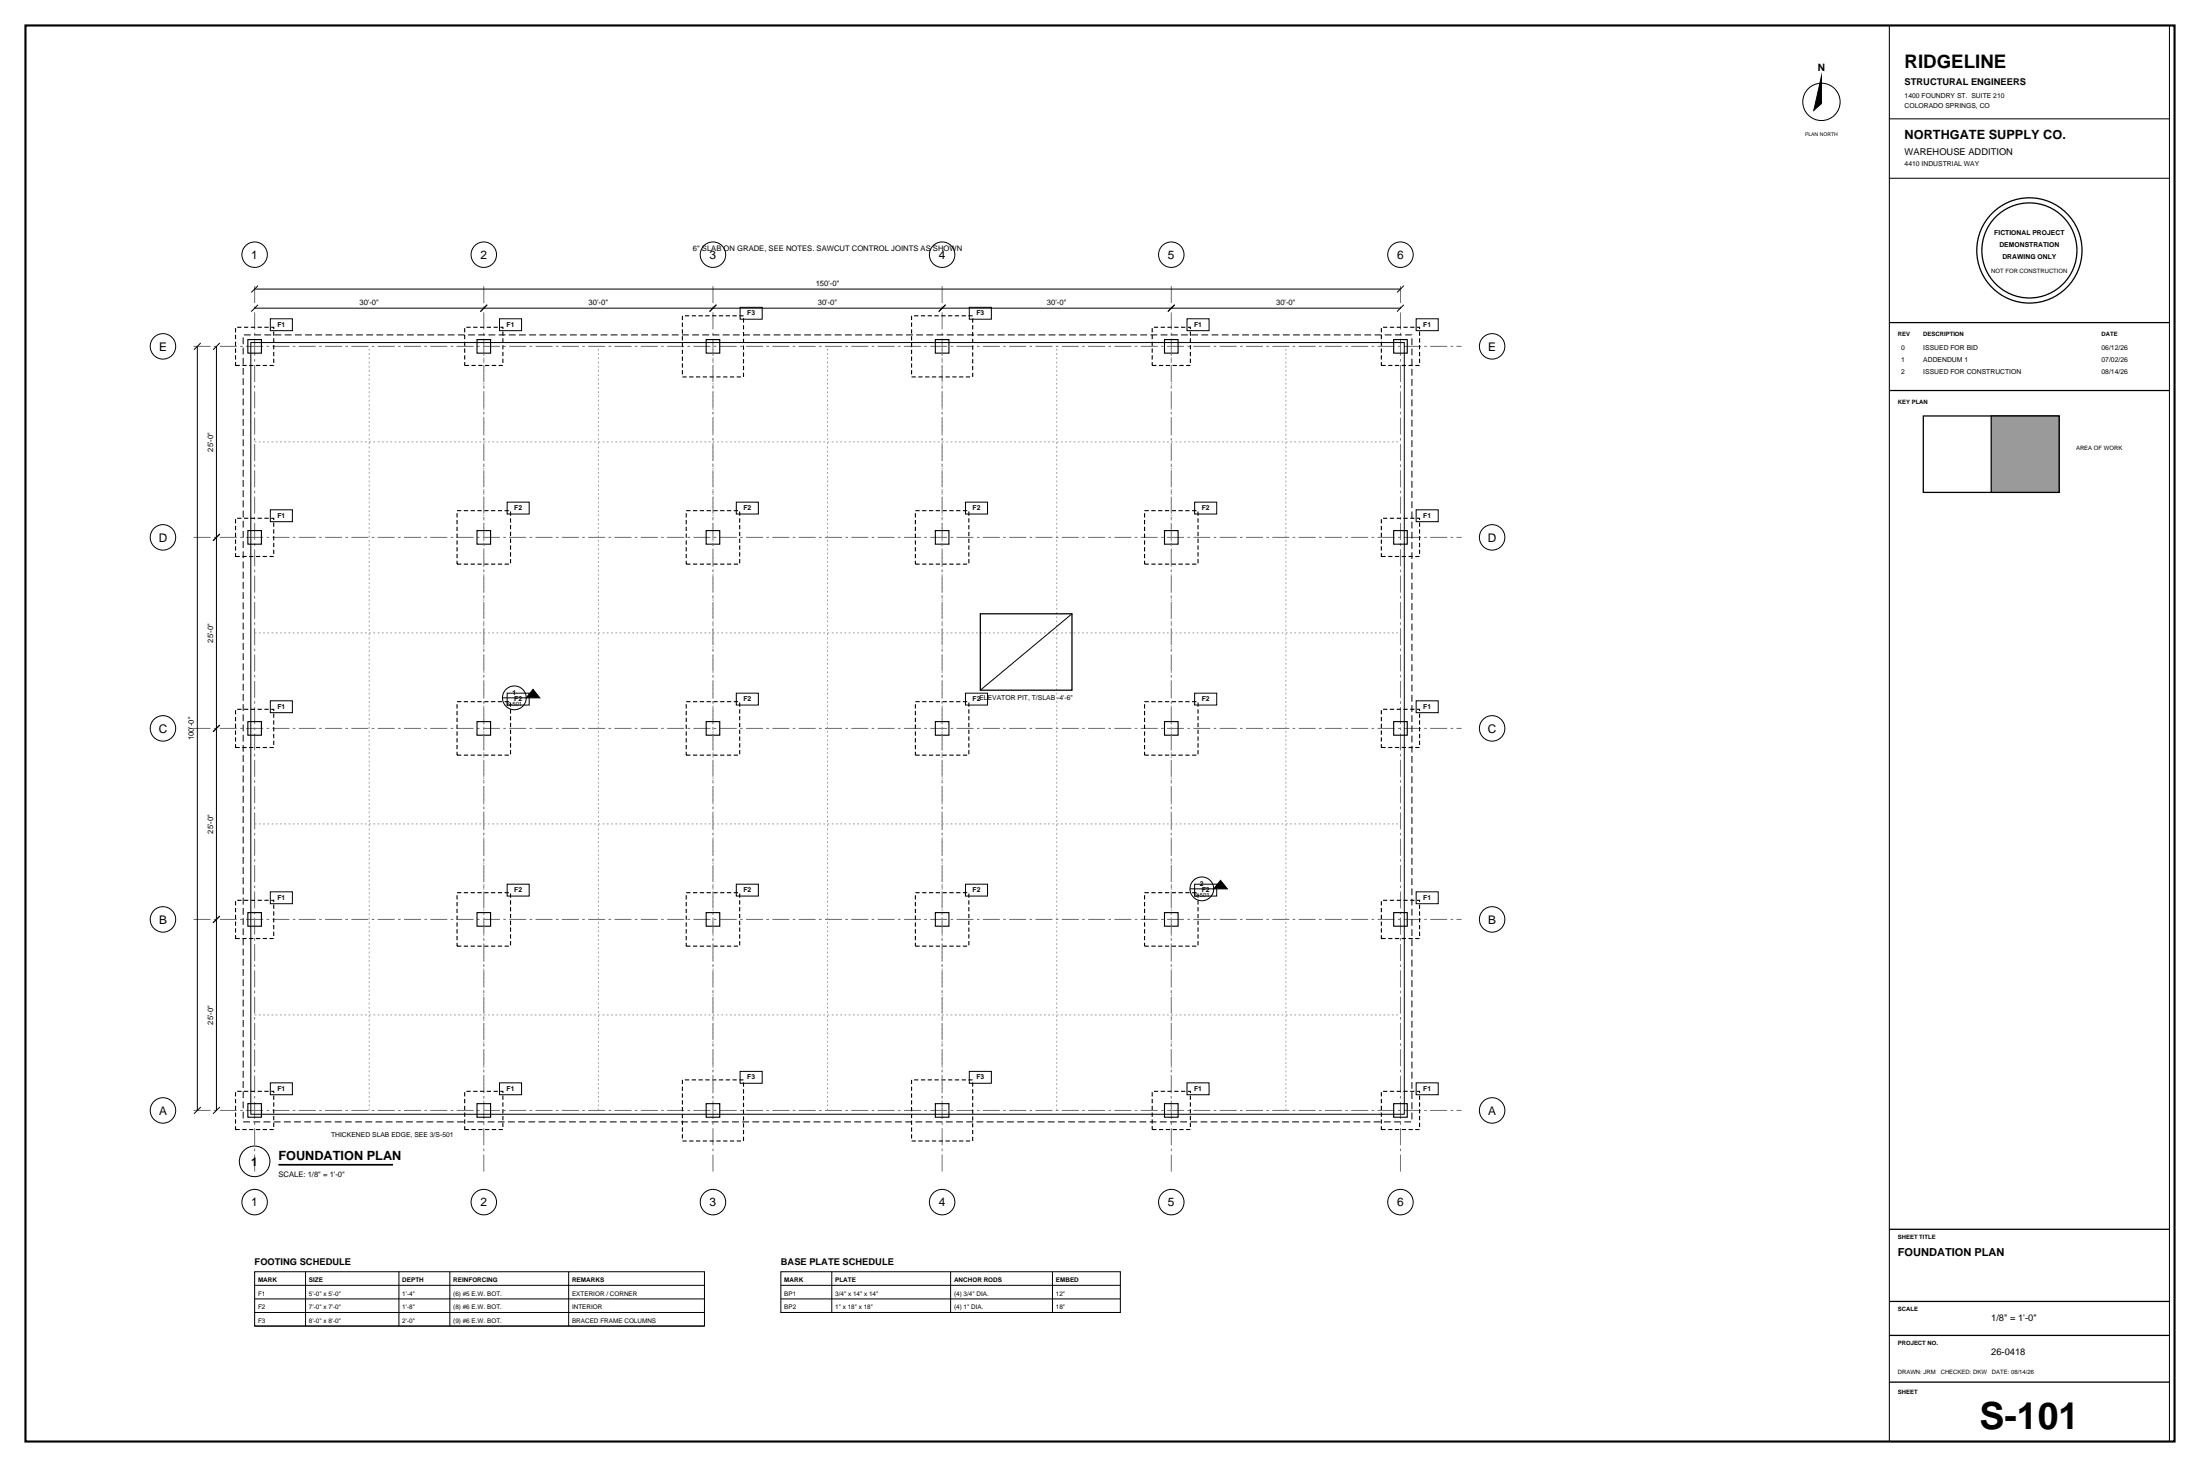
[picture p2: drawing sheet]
<svg xmlns="http://www.w3.org/2000/svg" width="914mm" height="610mm" viewBox="0 0 914 610" stroke-linecap="round" stroke-linejoin="round" font-family="sans-serif">
<path d="M10.6 10.6h893.2v588.4h-893.2z" fill="none" stroke="#000" stroke-width=".88" stroke-linecap="butt"/>
<path d="M785.3 10.6h116.4v588.4h-116.4zM785.3 49.4h116.4M785.3 74.1h116.4" fill="none" stroke="#000" stroke-width=".42"/>
<g fill="none" stroke="#000" stroke-width=".53">
<path d="M785.3 134.1h116.4M785.3 162.3h116.4M799.4 172.9h56.4v31.7h-56.4z"/>
<circle cx="843.5" cy="104.1" r="21.9"/>
<circle cx="843.5" cy="104.1" r="19.8"/>
</g>
<path d="M827.6 172.9h28.2v31.7h-28.2z" fill-rule="evenodd" fill="#9a9a9a" stroke="#000" stroke-width=".53"/>
<path d="M407.5 255.1h38.1v31.7h-38.1zM785.3 510.8h116.4M785.3 540.8h116.4M785.3 554.9h116.4M785.3 574.3h116.4" fill="none" stroke="#000" stroke-width=".53"/>
<path d="M80.4 143.9h527.1M80.4 223.3h527.1M80.4 302.7h527.1M80.4 382.1h527.1M80.4 461.4h527.1M105.8 486.8v-368.3M201.1 486.8v-368.3M296.3 486.8v-368.3M391.6 486.8v-368.3M486.8 486.8v-368.3M582.1 486.8v-368.3" fill="none" stroke="#6b6b6b" stroke-width=".42" stroke-dasharray="7.1 1.4 1.1 1.4" stroke-linecap="butt"/>
<g fill="none" stroke="#000" stroke-width=".42">
<path d="M107.2 118.7l-2.8 2.8M583.5 118.7l-2.8 2.8M105.8 128.1h476.3M105.8 120.1h476.3M107.2 126.6l-2.8 2.9M112.4 132.5h9.1v4.9h-9.1zM202.5 126.6l-2.8 2.9M207.6 132.5h9.2v4.9h-9.2zM297.7 126.6l-2.8 2.9M307.6 127.7h9.2v4.9h-9.2zM393 126.6l-2.8 2.9M402.9 127.7h9.1v4.9h-9.1z"/>
<path d="M488.2 126.6l-2.8 2.9M493.4 132.5h9.1v4.9h-9.1zM583.5 126.6l-2.8 2.9M588.6 132.5h9.2v4.9h-9.2zM82 143.9v317.5M83.4 142.5l-2.8 2.8M90 143.9v317.5M91.4 142.5l-2.9 2.8M104.2 142.3h479.5v320.7h-479.5zM112.4 211.8h9.1v5h-9.1zM210.8 208.7h9.2v4.9h-9.2zM306 208.7h9.2v4.9h-9.2z"/>
<path d="M401.3 208.7h9.2v4.9h-9.2zM496.5 208.7h9.2v4.9h-9.2zM588.6 211.8h9.2v5h-9.2zM91.4 221.9l-2.9 2.8M445.6 255.1l-38.1 31.7M112.4 291.2h9.1v5h-9.1zM208.8 290h9.9M210.8 288h9.2v5h-9.2zM306 288h9.2v5h-9.2zM401.3 288h9.2v5h-9.2zM496.5 288h9.2v5h-9.2zM588.6 291.2h9.2v5h-9.2z"/>
<path d="M91.4 301.3l-2.9 2.8M112.4 370.6h9.1v4.9h-9.1zM210.8 367.4h9.2v5h-9.2zM306 367.4h9.2v5h-9.2zM401.3 367.4h9.2v5h-9.2zM494.6 369.4h9.9M496.5 367.4h9.2v5h-9.2zM588.6 370.6h9.2v4.9h-9.2zM91.4 380.6l-2.9 2.9M112.4 450h9.1v4.9h-9.1zM207.6 450h9.2v4.9h-9.2zM307.6 445.2h9.2v4.9h-9.2z"/>
<path d="M402.9 445.2h9.1v4.9h-9.1zM493.4 450h9.1v4.9h-9.1zM588.6 450h9.2v4.9h-9.2zM83.4 460l-2.8 2.8M91.4 460l-2.9 2.8M105.8 528.5h187v22.5h-187zM105.8 534.1h187M105.8 539.7h187M127 528.5v22.5M165.8 528.5v22.5M187 528.5v22.5M236.4 528.5v22.5"/>
<path d="M324.6 528.5h141.1v16.9h-141.1zM324.6 534.1h141.1M324.6 539.7h141.1M345.7 528.5v16.9M395.1 528.5v16.9M437.4 528.5v16.9M105.8 545.4h187M105.8 551h187M324.6 545.4h141.1"/>
<circle cx="757.1" cy="42.3" r="7.8"/>
<circle cx="105.8" cy="105.8" r="5.3"/>
<circle cx="201.1" cy="105.8" r="5.3"/>
<circle cx="296.3" cy="105.8" r="5.3"/>
<circle cx="391.6" cy="105.8" r="5.3"/>
<circle cx="486.8" cy="105.8" r="5.3"/>
<circle cx="582.1" cy="105.8" r="5.3"/>
<circle cx="67.7" cy="143.9" r="5.3"/>
<circle cx="620.2" cy="143.9" r="5.3"/>
<circle cx="67.7" cy="223.3" r="5.3"/>
<circle cx="620.2" cy="223.3" r="5.3"/>
<circle cx="213.8" cy="290" r="4.9"/>
<circle cx="67.7" cy="302.7" r="5.3"/>
<circle cx="620.2" cy="302.7" r="5.3"/>
<circle cx="499.5" cy="369.4" r="4.9"/>
<circle cx="67.7" cy="382.1" r="5.3"/>
<circle cx="620.2" cy="382.1" r="5.3"/>
<circle cx="67.7" cy="461.4" r="5.3"/>
<circle cx="620.2" cy="461.4" r="5.3"/>
<circle cx="105.8" cy="482.6" r="6.4"/>
<circle cx="105.8" cy="499.5" r="5.3"/>
<circle cx="201.1" cy="499.5" r="5.3"/>
<circle cx="296.3" cy="499.5" r="5.3"/>
<circle cx="391.6" cy="499.5" r="5.3"/>
<circle cx="486.8" cy="499.5" r="5.3"/>
<circle cx="582.1" cy="499.5" r="5.3"/>
</g>
<path d="M757.1 31.8v11.2l-3.2 2.9zM221.5 286.5l2.9 3.5h-5.7zM507.3 365.8l2.8 3.6h-5.6z" fill="#000" stroke="#000" stroke-width=".42"/>
<g fill="none" stroke="#000" stroke-width=".46" stroke-dasharray="1.8 1.1" stroke-linecap="butt">
<path d="M97.9 136h15.9v15.9h-15.9zM193.1 136h15.9v15.9h-15.9zM283.6 131.2h25.4v25.4h-25.4zM378.9 131.2h25.4v25.4h-25.4zM478.9 136h15.9v15.9h-15.9zM574.1 136h15.9v15.9h-15.9zM97.9 215.4h15.9v15.8h-15.9zM190 212.2h22.2v22.2h-22.2zM285.2 212.2h22.2v22.2h-22.2zM380.5 212.2h22.2v22.2h-22.2zM475.7 212.2h22.2v22.2h-22.2zM574.1 215.4h15.9v15.8h-15.9z"/>
<path d="M97.9 294.7h15.9v15.9h-15.9zM190 291.6h22.2v22.2h-22.2zM285.2 291.6h22.2v22.2h-22.2zM380.5 291.6h22.2v22.2h-22.2zM475.7 291.6h22.2v22.2h-22.2zM574.1 294.7h15.9v15.9h-15.9zM97.9 374.1h15.9v15.9h-15.9zM190 370.9h22.2v22.3h-22.2zM285.2 370.9h22.2v22.3h-22.2zM380.5 370.9h22.2v22.3h-22.2zM475.7 370.9h22.2v22.3h-22.2zM574.1 374.1h15.9v15.9h-15.9z"/>
<path d="M97.9 453.5h15.9v15.9h-15.9zM193.1 453.5h15.9v15.9h-15.9zM283.6 448.7h25.4v25.4h-25.4zM378.9 448.7h25.4v25.4h-25.4zM478.9 453.5h15.9v15.9h-15.9zM574.1 453.5h15.9v15.9h-15.9z"/>
</g>
<g fill="none" stroke="#000" stroke-width=".46">
<path d="M103 141.1h5.7v5.7h-5.7zM198.3 141.1h5.6v5.7h-5.6zM293.5 141.1h5.7v5.7h-5.7zM388.8 141.1h5.6v5.7h-5.6zM484 141.1h5.7v5.7h-5.7zM579.3 141.1h5.6v5.7h-5.6zM103 220.5h5.7v5.6h-5.7zM198.3 220.5h5.6v5.6h-5.6zM293.5 220.5h5.7v5.6h-5.7zM388.8 220.5h5.6v5.6h-5.6zM484 220.5h5.7v5.6h-5.7zM579.3 220.5h5.6v5.6h-5.6z"/>
<path d="M103 299.9h5.7v5.6h-5.7zM198.3 299.9h5.6v5.6h-5.6zM293.5 299.9h5.7v5.6h-5.7zM388.8 299.9h5.6v5.6h-5.6zM484 299.9h5.7v5.6h-5.7zM579.3 299.9h5.6v5.6h-5.6zM103 379.2h5.7v5.7h-5.7zM198.3 379.2h5.6v5.7h-5.6zM293.5 379.2h5.7v5.7h-5.7zM388.8 379.2h5.6v5.7h-5.6zM484 379.2h5.7v5.7h-5.7zM579.3 379.2h5.6v5.7h-5.6z"/>
<path d="M103 458.6h5.7v5.7h-5.7zM198.3 458.6h5.6v5.7h-5.6zM293.5 458.6h5.7v5.7h-5.7zM388.8 458.6h5.6v5.7h-5.6zM484 458.6h5.7v5.7h-5.7zM579.3 458.6h5.6v5.7h-5.6z"/>
</g>
<path d="M101.1 139.2h485.7v327h-485.7z" fill="none" stroke="#000" stroke-width=".42" stroke-dasharray="2.8 1.4" stroke-linecap="butt"/>
<g fill="none" stroke="#9a9a9a" stroke-width=".42" stroke-dasharray=".7 1.1" stroke-linecap="butt">
<path d="M105.8 183.6h476.3M105.8 263h476.3M105.8 342.4h476.3M105.8 421.7h476.3M153.5 461.4v-317.5M201.1 461.4v-317.5M248.7 461.4v-317.5M296.3 461.4v-317.5M344 461.4v-317.5M391.6 461.4v-317.5M439.2 461.4v-317.5M486.8 461.4v-317.5"/>
<path d="M534.5 461.4v-317.5"/>
</g>
<path d="M115.7 484h47.6" fill="none" stroke="#000" stroke-width=".71" stroke-linecap="butt"/>
<text font-size="15.5" x="822.8" y="593.7">S-101</text>
<text font-size="7.8" x="791.6" y="28.2">RIDGELINE</text>
<g font-size="5.3">
<text x="791.6" y="57.9">NORTHGATE SUPPLY CO.</text>
<text x="115.7" y="481.9">FOUNDATION PLAN</text>
</g>
<g font-size="4.9">
<text x="104.5" y="107.6">1</text>
<text x="199.7" y="107.6">2</text>
<text x="295" y="107.6">3</text>
<text x="390.2" y="107.6">4</text>
<text x="485.5" y="107.6">5</text>
<text x="580.7" y="107.6">6</text>
<text x="66.1" y="145.7">E</text>
<text x="618.5" y="145.7">E</text>
<text x="66" y="225.1">D</text>
<text x="618.4" y="225.1">D</text>
<text x="66" y="304.4">C</text>
<text x="618.4" y="304.4">C</text>
<text x="66.1" y="383.8">B</text>
<text x="618.5" y="383.8">B</text>
<text x="66.1" y="463.2">A</text>
<text x="618.5" y="463.2">A</text>
<text x="104.5" y="484.4">1</text>
<text x="104.5" y="501.3">1</text>
<text x="199.7" y="501.3">2</text>
<text x="295" y="501.3">3</text>
<text x="390.2" y="501.3">4</text>
<text x="485.5" y="501.3">5</text>
<text x="580.7" y="501.3">6</text>
</g>
<text font-size="4.6" x="788.8" y="522.1">FOUNDATION PLAN</text>
<text font-size="4.2" x="755.5" y="29.6">N</text>
<g font-size="3.9">
<text x="791.6" y="35.3">STRUCTURAL ENGINEERS</text>
<text x="791.6" y="64.2">WAREHOUSE ADDITION</text>
<text x="105.8" y="525.6">FOOTING SCHEDULE</text>
<text x="324.6" y="525.6">BASE PLATE SCHEDULE</text>
<text x="827.6" y="548.9">1/8&quot; = 1'-0&quot;</text>
<text x="827.6" y="563">26-0418</text>
</g>
<g font-size="3.2">
<text x="288" y="104.2">6&quot; SLAB ON GRADE, SEE NOTES. SAWCUT CONTROL JOINTS AS SHOWN</text>
<text x="339" y="118.7">150'-0&quot;</text>
<text x="149.4" y="126.6">30'-0&quot;</text>
<text x="244.7" y="126.6">30'-0&quot;</text>
<text x="339.9" y="126.6">30'-0&quot;</text>
<text x="435.2" y="126.6">30'-0&quot;</text>
<text x="530.4" y="126.6">30'-0&quot;</text>
<text x="88.5" y="187.7" transform="rotate(-90 88.5 187.7)">25'-0&quot;</text>
<text x="88.5" y="267" transform="rotate(-90 88.5 267)">25'-0&quot;</text>
<text x="80.6" y="307.6" transform="rotate(-90 80.6 307.6)">100'-0&quot;</text>
<text x="88.5" y="346.4" transform="rotate(-90 88.5 346.4)">25'-0&quot;</text>
<text x="88.5" y="425.8" transform="rotate(-90 88.5 425.8)">25'-0&quot;</text>
<text x="115.7" y="488.9">SCALE: 1/8&quot; = 1'-0&quot;</text>
</g>
<g font-size="2.8">
<text x="791.6" y="40.9">1400 FOUNDRY ST. SUITE 210</text>
<text x="791.6" y="44.8">COLORADO SPRINGS, CO</text>
<text x="791.6" y="69.1">4410 INDUSTRIAL WAY</text>
<text x="828.9" y="97.7">FICTIONAL PROJECT</text>
<text x="831" y="102.7">DEMONSTRATION</text>
<text x="832.3" y="107.6">DRAWING ONLY</text>
<text x="310.6" y="131.1">F3</text>
<text x="405.8" y="131.1">F3</text>
<text x="115.3" y="135.8">F1</text>
<text x="210.5" y="135.8">F1</text>
<text x="496.3" y="135.8">F1</text>
<text x="591.5" y="135.8">F1</text>
<text x="790.2" y="145.3">0</text>
<text x="799.4" y="145.3">ISSUED FOR BID</text>
<text x="873.5" y="145.3">06/12/26</text>
<text x="790.2" y="150.3">1</text>
<text x="790.2" y="155.2">2</text>
<text x="799.4" y="150.3">ADDENDUM 1</text>
<text x="799.4" y="155.2">ISSUED FOR CONSTRUCTION</text>
<text x="873.5" y="150.3">07/02/26</text>
<text x="873.5" y="155.2">08/14/26</text>
<text x="115.3" y="215.2">F1</text>
<text x="213.7" y="212">F2</text>
<text x="309" y="212">F2</text>
<text x="404.2" y="212">F2</text>
<text x="499.5" y="212">F2</text>
<text x="591.5" y="215.2">F1</text>
<text x="213" y="288.9">1</text>
<text x="213.7" y="291.4">F2</text>
<text x="309" y="291.4">F2</text>
<text x="404.2" y="291.4">F2ELEVATOR PIT, T/SLAB -4'-6&quot;</text>
<text x="499.5" y="291.4">F2</text>
<text x="115.3" y="294.6">F1</text>
<text x="591.5" y="294.6">F1</text>
<text x="213.7" y="370.8">F2</text>
<text x="309" y="370.8">F2</text>
<text x="404.2" y="370.8">F2</text>
<text x="498.7" y="368.3">2</text>
<text x="499.5" y="370.8">F2</text>
<text x="115.3" y="373.9">F1</text>
<text x="591.5" y="373.9">F1</text>
<text x="310.6" y="448.6">F3</text>
<text x="405.8" y="448.6">F3</text>
<text x="115.3" y="453.3">F1</text>
<text x="210.5" y="453.3">F1</text>
<text x="496.3" y="453.3">F1</text>
<text x="591.5" y="453.3">F1</text>
<text x="137.6" y="472.5">THICKENED SLAB EDGE, SEE 3/S-501</text>
</g>
<g font-size="2.6">
<text x="107.2" y="532.7">MARK</text>
<text x="128.4" y="532.7">SIZE</text>
<text x="167.2" y="532.7">DEPTH</text>
<text x="188.4" y="532.7">REINFORCING</text>
<text x="237.8" y="532.7">REMARKS</text>
<text x="326" y="532.7">MARK</text>
<text x="347.1" y="532.7">PLATE</text>
<text x="396.5" y="532.7">ANCHOR RODS</text>
<text x="438.9" y="532.7">EMBED</text>
<text x="107.2" y="538.3">F1</text>
<text x="128.4" y="538.3">5'-0&quot; x 5'-0&quot;</text>
<text x="167.2" y="538.3">1'-4&quot;</text>
<text x="188.4" y="538.3">(6) #5 E.W. BOT.</text>
<text x="237.8" y="538.3">EXTERIOR / CORNER</text>
<text x="326" y="538.3">BP1</text>
<text x="347.1" y="538.3">3/4&quot; x 14&quot; x 14&quot;</text>
<text x="396.5" y="538.3">(4) 3/4&quot; DIA.</text>
<text x="438.9" y="538.3">12&quot;</text>
<text x="107.2" y="544">F2</text>
<text x="128.4" y="544">7'-0&quot; x 7'-0&quot;</text>
<text x="167.2" y="544">1'-8&quot;</text>
<text x="188.4" y="544">(8) #6 E.W. BOT.</text>
<text x="237.8" y="544">INTERIOR</text>
<text x="326" y="544">BP2</text>
<text x="347.1" y="544">1&quot; x 18&quot; x 18&quot;</text>
<text x="396.5" y="544">(4) 1&quot; DIA.</text>
<text x="438.9" y="544">18&quot;</text>
<text x="107.2" y="549.6">F3</text>
<text x="128.4" y="549.6">8'-0&quot; x 8'-0&quot;</text>
<text x="167.2" y="549.6">2'-0&quot;</text>
<text x="188.4" y="549.6">(9) #6 E.W. BOT.</text>
<text x="237.8" y="549.6">BRACED FRAME COLUMNS</text>
</g>
<g font-size="2.5">
<text x="827.6" y="113.2">NOT FOR CONSTRUCTION</text>
<text x="788.8" y="139.7">REV</text>
<text x="799.4" y="139.7">DESCRIPTION</text>
<text x="873.5" y="139.7">DATE</text>
<text x="788.8" y="167.9">KEY PLAN</text>
<text x="862.9" y="187">AREA OF WORK</text>
<text x="210.5" y="293.5">S-501</text>
<text x="496.2" y="372.9">S-501</text>
<text x="788.8" y="515.1">SHEET TITLE</text>
<text x="788.8" y="544.7">SCALE</text>
<text x="788.8" y="558.8">PROJECT NO.</text>
<text x="788.8" y="570.8">DRAWN: JRM</text>
<text x="806.6" y="570.8">CHECKED: DKW</text>
<text x="827.9" y="570.8">DATE: 08/14/26</text>
<text x="788.8" y="579.3">SHEET</text>
</g>
<text font-size="2.1" x="750.2" y="56.4">PLAN NORTH</text>
</svg>
